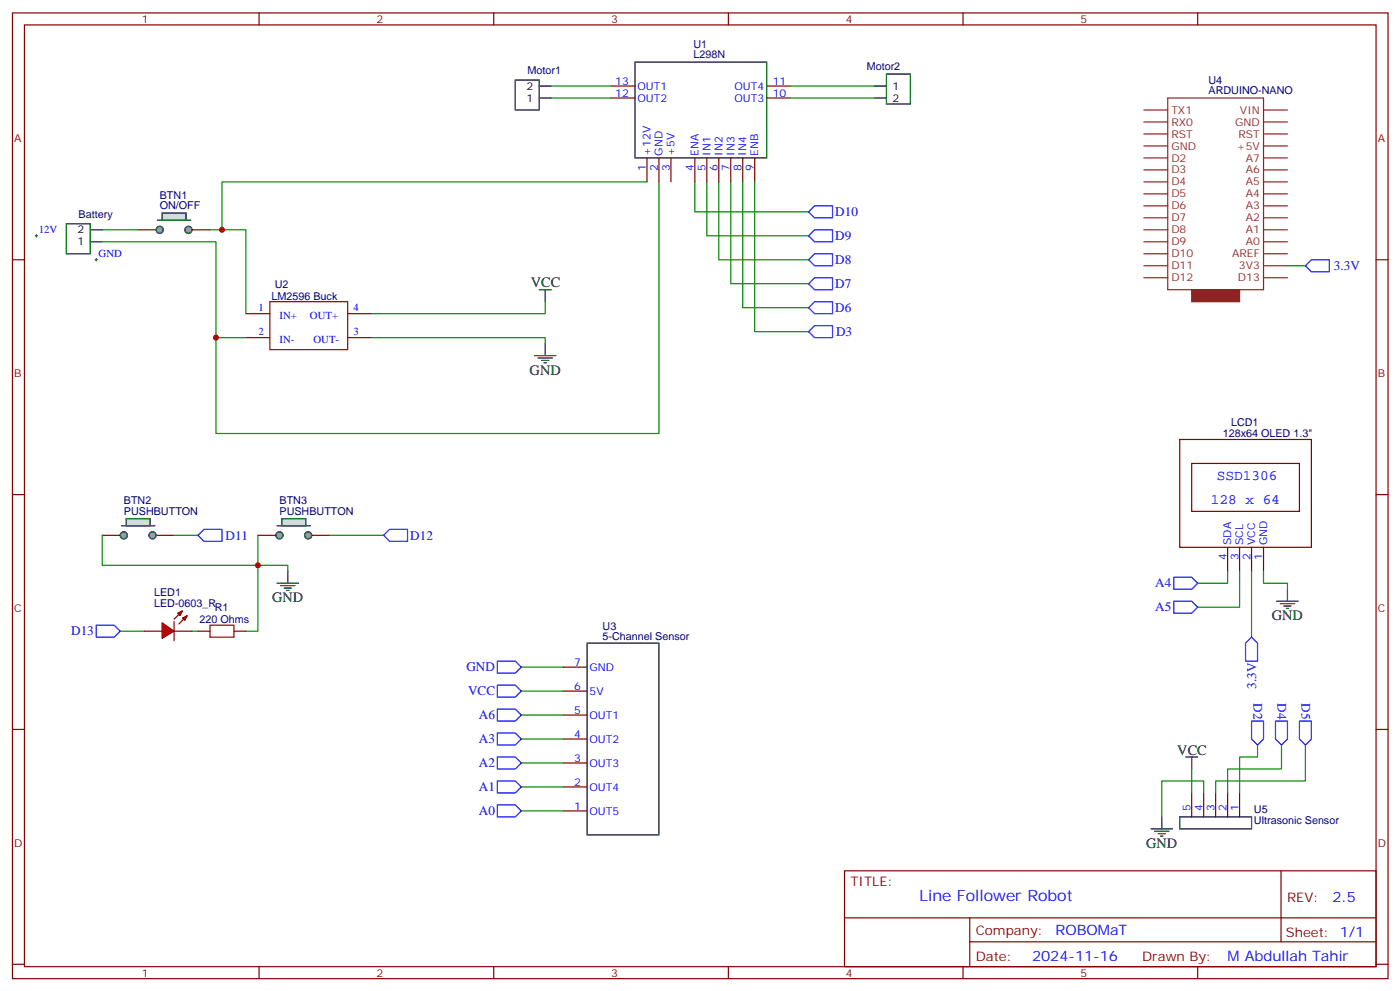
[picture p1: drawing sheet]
<svg xmlns="http://www.w3.org/2000/svg" width="413mm" height="292mm" viewBox="0 0 413 292" stroke-linecap="round" stroke-linejoin="round" font-family="sans-serif">
<g fill="none" stroke="#870000" stroke-width=".35">
<path d="M3.7 3.8h405.3v284.3h-405.3zM7.2 7.3h398.3v277.3h-398.3zM76.3 3.8v3.5M145.5 3.8v3.5M214.6 3.8v3.5M283.8 3.8v3.5M352.9 3.8v3.5M180.1 25.3h7M180.1 28.9h7M225.9 25.3h7.1M225.9 28.9h7.1M190.6 46.5v7.1"/>
<path d="M194.2 46.5v7.1M197.7 46.5v7.1M204.8 46.5v7.1M208.3 46.5v7.1M211.8 46.5v7.1M215.3 46.5v7.1M218.9 46.5v7.1M222.4 46.5v7.1M3.7 76.5h3.5M40.7 67.7h7.1M54.8 67.7h7.1M405.5 76.5h3.5"/>
<path d="M3.7 145.6h3.5M405.5 145.6h3.5M3.7 214.8h3.5M405.5 214.8h3.5M248.8 256.4h156.7v28.2h-156.7zM377.5 256.4v20.9M248.9 270.2h156.5M285.8 277.3h119.6M285.8 270.2v14.2M3.7 283.9h3.5M76.3 284.6v3.5M145.5 284.6v3.5"/>
<path d="M214.6 284.6v3.5M283.8 284.6v3.5M352.9 284.6v3.5M405.5 283.9h3.5"/>
</g>
<path d="M187.1 18.3h38.8v28.2h-38.8z" fill="none" stroke="#000" stroke-width=".35"/>
<g fill="#999" stroke="#000" stroke-width=".35">
<circle cx="47.1" cy="67.7" r="1.06"/>
<circle cx="55.5" cy="67.7" r="1.06"/>
</g>
<path d="M46.4 64.8h9.8" fill="none" stroke="#000" stroke-width=".35"/>
<path d="M47.8 62.7h7v2.1h-7z" fill="#ccc" stroke="#000" stroke-width=".35"/>
<path d="M30.1 157.6h7.1M44.2 157.6h7.1" fill="none" stroke="#870000" stroke-width=".35"/>
<g fill="#999" stroke="#000" stroke-width=".35">
<circle cx="36.5" cy="157.6" r="1.06"/>
<circle cx="44.9" cy="157.6" r="1.06"/>
</g>
<path d="M35.8 154.8h9.8" fill="none" stroke="#000" stroke-width=".35"/>
<path d="M37.2 152.7h7v2.1h-7z" fill="#ccc" stroke="#000" stroke-width=".35"/>
<path d="M76 157.6h7M90.1 157.6h7.1" fill="none" stroke="#870000" stroke-width=".35"/>
<g fill="#999" stroke="#000" stroke-width=".35">
<circle cx="82.3" cy="157.6" r="1.06"/>
<circle cx="90.8" cy="157.6" r="1.06"/>
</g>
<path d="M81.6 154.8h9.9" fill="none" stroke="#000" stroke-width=".35"/>
<path d="M83 152.7h7.1v2.1h-7.1z" fill="#ccc" stroke="#000" stroke-width=".35"/>
<g fill="none" stroke="#870000" stroke-width=".35">
<path d="M347.6 129.4h38.8v31.7h-38.8zM351.2 136.5h31.7v14.1h-31.7zM361.7 161.1v7.1M365.3 161.1v7.1M368.8 161.1v7.1M372.3 161.1v7.1M58.3 185.8h3.6M68.9 185.8h3.6M351.2 233.5v7M354.7 233.5v7M358.2 233.5v7M361.7 233.5v7"/>
<path d="M365.3 233.5v7"/>
</g>
<g fill="none" stroke="#fff" stroke-width=".35">
<circle cx="351.2" cy="132.9" r="1.76"/>
<circle cx="382.9" cy="132.9" r="1.76"/>
<circle cx="351.2" cy="157.6" r="1.76"/>
<circle cx="382.9" cy="157.6" r="1.76"/>
</g>
<g fill="none" stroke="#000" stroke-width=".35">
<path d="M151.8 23.6h7.1v8.8h-7.1zM158.9 28.9h3.5M158.9 25.3h3.5M257.7 28.9h3.5M257.7 25.3h3.5M261.2 21.8h7.1v8.8h-7.1zM19.5 65.9h7.1v8.8h-7.1zM26.6 71.2h3.5M26.6 67.7h3.5M81.6 171.7h6.4M82.7 172.4h4.2M83.7 173.1h2.2"/>
<path d="M84.5 173.8h.7M84.8 168.2v3.5M347.6 240.5h21.2v3.6h-21.2z"/>
</g>
<path d="M162.4 25.3h17.7M162.4 28.9h17.7M233 25.3h24.7M233 28.9h24.7M30.1 67.7h10.6M30.1 157.6v8.8h45.9v-8.8M51.3 157.6h7M97.2 157.6h15.8M84.8 168.2v-1.8h-8.8v19.4h-3.5" fill="none" stroke="#008700" stroke-width=".35"/>
<g fill="none" stroke="#8c2424" stroke-width=".35">
<path d="M337 39.4h7.1M337 35.9h7.1M337 32.4h7.1M344.1 28.9h28.2v56.4h-28.2zM372.3 39.4h7.1M372.3 35.9h7.1M372.3 32.4h7.1M337 57.1h7.1M337 53.6h7.1M337 50h7.1M337 46.5h7.1M337 43h7.1"/>
<path d="M372.3 57.1h7.1M372.3 53.6h7.1M372.3 50h7.1M372.3 46.5h7.1M372.3 43h7.1M337 78.2h7.1M337 74.7h7.1M337 71.2h7.1M337 67.7h7.1M337 64.1h7.1M337 60.6h7.1M372.3 78.2h7.1"/>
<path d="M372.3 74.7h7.1M372.3 71.2h7.1M372.3 67.7h7.1M372.3 64.1h7.1M372.3 60.6h7.1M337 81.8h7.1M372.3 81.8h7.1"/>
</g>
<path d="M351.2 85.3h14.1v3.5h-14.1z" fill="#8c2424" stroke="#8c2424" stroke-width=".35"/>
<path d="M58.3 157.6l1.8-1.7h5.3v3.5h-5.3zM113 157.6l1.8-1.7h5.3v3.5h-5.3z" fill="none" stroke="#00f" stroke-width=".35"/>
<path d="M61.9 184.1h7v3.5h-7z" fill="none" stroke="#a10000" stroke-width=".35"/>
<g fill="#f00" stroke="#870000" stroke-width=".35">
<path d="M47.8 183.4l3.5 2.4-3.5 2.2z"/>
<path d="M51.3 183v5.7z"/>
</g>
<g fill="#870000" stroke="#870000" stroke-width=".35">
<path d="M51.3 182.3l1.4-1.4z"/>
<path d="M52.7 183.7l1.4-1.4z"/>
</g>
<g fill="#f00" stroke="#870000" stroke-width=".35">
<path d="M52.4 180.6l1.4-.8-.7 1.5z"/>
<path d="M53.8 182l1.4-.7-.7 1.4z"/>
</g>
<g fill="none" stroke="#870000" stroke-width=".35">
<path d="M72.5 92.4h7M72.5 99.4h7M102.4 92.4h7.1M102.4 99.4h7.1M42.5 185.8h5.3M51.3 185.8h5.3M165.9 196.4h7.1M165.9 217.6h7.1M165.9 210.5h7.1M165.9 203.5h7.1M165.9 238.8h7.1M165.9 231.7h7.1"/>
<path d="M165.9 224.6h7.1"/>
</g>
<g fill="none" stroke="#008700" stroke-width=".35">
<path d="M190.6 53.6h-125.2v14.1M194.2 53.6v74h-130.6v-28.2M204.8 53.6v8.8h33.5M208.3 53.6v15.8h30M211.8 53.6v22.9h26.5M215.3 53.6v29.9h23M218.9 53.6v37h19.4M222.4 53.6v44h15.9M30.1 71.2h33.5v28.2h8.9M61.9 67.7h10.6v24.7M379.4 78.2h5.3M109.5 99.4h51.2v1.8"/>
<path d="M160.7 88.8v3.6h-51.2M361.7 168.2v3.5h-8.8M365.3 168.2v10.6h-12.4M368.8 168.2v19.4M372.3 168.2v3.5h7.1v1.8M35.4 185.8h7.1M56.6 185.8h1.7M153.6 196.4h12.3M153.6 203.5h12.3M153.6 210.5h12.3M153.6 217.6h12.3M370.6 219.4v3.5h-5.3v10.6"/>
<path d="M377.6 219.4v7h-15.9v7.1M384.7 219.4v10.5h-26.5v3.6M153.6 224.6h12.3M153.6 231.7h12.3M153.6 238.8h12.3M351.2 226.4v7.1M354.7 233.5v-3.6h-12.4v10.6"/>
</g>
<g fill="none" stroke="#00f" stroke-width=".35">
<path d="M238.3 76.5l1.7-1.8h5.3v3.5h-5.3zM238.3 69.4l1.7-1.7h5.3v3.5h-5.3zM238.3 62.4l1.7-1.8h5.3v3.5h-5.3zM384.7 78.2l1.7-1.7h5.3v3.5h-5.3zM238.3 97.6l1.7-1.7h5.3v3.5h-5.3zM238.3 90.6l1.7-1.8h5.3v3.6h-5.3zM238.3 83.5l1.7-1.7h5.3v3.5h-5.3zM345.9 170h5.3l1.7 1.7-1.7 1.8h-5.3zM345.9 177h5.3l1.7 1.8-1.7 1.8h-5.3zM28.4 184.1h5.3l1.7 1.7-1.7 1.8h-5.3zM146.5 194.7h5.3l1.8 1.7-1.8 1.8h-5.3zM368.8 187.6l1.8 1.8v5.3h-3.6v-5.3z"/>
<path d="M146.5 215.8h5.3l1.8 1.8-1.8 1.8h-5.3zM146.5 208.8h5.3l1.8 1.7-1.8 1.8h-5.3zM146.5 201.7h5.3l1.8 1.8-1.8 1.7h-5.3zM368.8 212.3h3.5v5.3l-1.7 1.8-1.8-1.8zM375.8 212.3h3.6v5.3l-1.8 1.8-1.8-1.8zM382.9 212.3h3.5v5.3l-1.7 1.8-1.8-1.8zM146.5 237h5.3l1.8 1.8-1.8 1.7h-5.3zM146.5 229.9h5.3l1.8 1.8-1.8 1.8h-5.3zM146.5 222.9h5.3l1.8 1.7-1.8 1.8h-5.3z"/>
</g>
<g fill="none" stroke="#000" stroke-width=".35">
<path d="M158.9 85.3h3.5M160.7 85.3v3.5M157.5 104.7h6.3M158.5 105.4h4.3M159.6 106.1h2.1M160.3 106.8h.7M160.7 101.2v3.5M376.2 177h6.4M377.3 177.7h4.2M378.3 178.4h2.1M379 179.1h.7M379.4 173.5v3.5"/>
<path d="M173 189.4h21.2v56.4h-21.2zM349.4 222.9h3.5M351.2 222.9v3.5M339.2 244.1h6.3M340.2 244.8h4.3M341.3 245.5h2.1M342 246.2h.7M342.3 240.5v3.6"/>
</g>
<path d="M10.4 69.4h.7M10.7 69.1v.7M28 76.5h.7M28.4 76.1v.7" fill="none" stroke="#000" stroke-width=".29"/>
<path d="M79.5 88.8h22.9v14.1h-22.9z" fill="none" stroke="#a10000" stroke-width=".35"/>
<g fill="#c00">
<circle cx="76" cy="166.4" r=".88"/>
<circle cx="65.4" cy="67.7" r=".88"/>
<circle cx="63.6" cy="99.4" r=".88"/>
</g>
<text font-size="4.6" fill="#00f" x="270.9" y="265.4">Line Follower Robot</text>
<g font-size="4.2">
<text x="156.4" y="84.6">VCC</text>
<text x="156.1" y="110.3">GND</text>
<text x="80.2" y="177.4">GND</text>
<text x="374.8" y="182.7">GND</text>
<text x="346.9" y="222.2">VCC</text>
<text x="337.7" y="249.7">GND</text>
</g>
<g font-size="4.2" fill="#00f">
<text x="358.6" y="141.4">SSD1306</text>
<text x="356.8" y="148.5">128 x 64</text>
<text x="392.6" y="265.7">2.5</text>
<text x="311" y="275.2">ROBOMaT</text>
<text x="304.1" y="283">2024-11-16</text>
<text x="361.7" y="282.9">M Abdullah Tahir</text>
</g>
<g font-size="3.9" fill="#00f">
<text x="246.1" y="63.7">D10</text>
<text x="246.1" y="70.7">D9</text>
<text x="246.1" y="77.8">D8</text>
<text x="393.1" y="79.5">3.3V</text>
<text x="246.1" y="84.8">D7</text>
<text x="246.1" y="91.9">D6</text>
<text x="246.4" y="99">D3</text>
<text x="66.5" y="158.9">D11</text>
<text x="120.9" y="158.9">D12</text>
<text x="340.4" y="172.9">A4</text>
<text x="340.4" y="180">A5</text>
<text x="21" y="187">D13</text>
<text x="137.5" y="197.7">GND</text>
<text x="370.1" y="202.8" transform="rotate(-90 370.1 202.8)">3.3V</text>
<text x="137.9" y="204.8">VCC</text>
<text x="369.4" y="207" transform="rotate(90 369.4 207)">D2</text>
<text x="376.4" y="207" transform="rotate(90 376.4 207)">D4</text>
<text x="383.5" y="207" transform="rotate(90 383.5 207)">D5</text>
<text x="141.1" y="211.8">A6</text>
<text x="141.1" y="218.9">A3</text>
<text x="141.1" y="225.9">A2</text>
<text x="141.1" y="233">A1</text>
<text x="141.1" y="240">A0</text>
</g>
<g font-size="3.9" fill="#800">
<text x="250.6" y="261">TITLE:</text>
<text x="379.2" y="265.7">REV:</text>
<text x="287.5" y="275.2">Company:</text>
<text x="378.9" y="275.8">Sheet: 1/1</text>
<text x="287.5" y="282.9">Date:</text>
<text x="336.6" y="282.9">Drawn By:</text>
</g>
<g font-size="3.2" fill="#800">
<text x="41.8" y="6.8">1</text>
<text x="110.9" y="6.8">2</text>
<text x="180.1" y="6.8">3</text>
<text x="249.2" y="6.8">4</text>
<text x="318.3" y="6.8">5</text>
<text x="4.2" y="41.9">A</text>
<text x="406" y="41.9">A</text>
<text x="4.2" y="111.1">B</text>
<text x="406" y="111.1">B</text>
<text x="4.2" y="180.2">C</text>
<text x="406" y="180.2">C</text>
<text x="4.2" y="249.3">D</text>
<text x="406" y="249.3">D</text>
<text x="41.8" y="287.6">1</text>
<text x="110.9" y="287.6">2</text>
<text x="180.1" y="287.6">3</text>
<text x="249.2" y="287.6">4</text>
<text x="318.3" y="287.6">5</text>
</g>
<g font-size="3.2" fill="#000080">
<text x="204.3" y="17.2">L298N</text>
<text x="204.3" y="14.2">U1</text>
<text x="155.5" y="21.9">Motor1</text>
<text x="255.4" y="20.7">Motor2</text>
<text x="356.1" y="27.8">ARDUINO-NANO</text>
<text x="356.1" y="24.6">U4</text>
<text x="47.1" y="58.5">BTN1</text>
<text x="23.2" y="64.2">Battery</text>
<text x="47.1" y="61.7">ON/OFF</text>
<text x="80" y="88.2">LM2596 Buck</text>
<text x="80.9" y="84.7">U2</text>
<text x="362.7" y="125.4">LCD1</text>
<text x="360.3" y="128.7">128x64 OLED 1.3&quot;</text>
<text x="36.5" y="148.4">BTN2</text>
<text x="82.4" y="148.4">BTN3</text>
<text x="36.5" y="151.6">PUSHBUTTON</text>
<text x="82.4" y="151.6">PUSHBUTTON</text>
<text x="45.4" y="178.8">LED-0603_R</text>
<text x="45.4" y="175.6">LED1</text>
<text x="63.3" y="179.8">R1</text>
<text x="58.8" y="183.4">220 Ohms</text>
<text x="177.6" y="185.4">U3</text>
<text x="177.6" y="188.3">5-Channel Sensor</text>
<text x="369.5" y="239.5">U5</text>
<text x="369.5" y="242.6">Ultrasonic Sensor</text>
</g>
<g font-size="3.2">
<text x="155.1" y="29.9">1</text>
<text x="155.1" y="26.4">2</text>
<text x="263" y="26.4">1</text>
<text x="263" y="29.9">2</text>
<text x="22.8" y="68.7">2</text>
<text x="22.8" y="72.2">1</text>
</g>
<g font-size="3.2" fill="#00f">
<text x="181.3" y="25">13</text>
<text x="181.3" y="28.5">12</text>
<text x="187.8" y="26.4">OUT1</text>
<text x="187.8" y="29.9">OUT2</text>
<text x="216.4" y="29.9">OUT3</text>
<text x="216.4" y="26.4">OUT4</text>
<text x="227.7" y="28.5">10</text>
<text x="227.7" y="25">11</text>
<text x="191.7" y="45.8" transform="rotate(-90 191.7 45.8)">+12V</text>
<text x="195.2" y="45.8" transform="rotate(-90 195.2 45.8)">GND</text>
<text x="198.8" y="45.8" transform="rotate(-90 198.8 45.8)">+5V</text>
<text x="205.8" y="45.8" transform="rotate(-90 205.8 45.8)">ENA</text>
<text x="209.3" y="45.8" transform="rotate(-90 209.3 45.8)">IN1</text>
<text x="212.9" y="45.8" transform="rotate(-90 212.9 45.8)">IN2</text>
<text x="216.4" y="45.8" transform="rotate(-90 216.4 45.8)">IN3</text>
<text x="219.9" y="45.8" transform="rotate(-90 219.9 45.8)">IN4</text>
<text x="223.4" y="45.8" transform="rotate(-90 223.4 45.8)">ENB</text>
<text x="190.3" y="50.3" transform="rotate(-90 190.3 50.3)">1</text>
<text x="193.8" y="50.3" transform="rotate(-90 193.8 50.3)">2</text>
<text x="197.3" y="50.3" transform="rotate(-90 197.3 50.3)">3</text>
<text x="204.4" y="50.3" transform="rotate(-90 204.4 50.3)">4</text>
<text x="207.9" y="50.3" transform="rotate(-90 207.9 50.3)">5</text>
<text x="211.5" y="50.3" transform="rotate(-90 211.5 50.3)">6</text>
<text x="215" y="50.3" transform="rotate(-90 215 50.3)">7</text>
<text x="218.5" y="50.3" transform="rotate(-90 218.5 50.3)">8</text>
<text x="222" y="50.3" transform="rotate(-90 222 50.3)">9</text>
<text x="11.4" y="68.5">12V</text>
<text x="29.1" y="75.6">GND</text>
<text x="76.2" y="91.7">1</text>
<text x="82.3" y="93.9">IN+</text>
<text x="91.3" y="93.9">OUT+</text>
<text x="104.2" y="91.7">4</text>
<text x="76.2" y="98.7">2</text>
<text x="82.3" y="101">IN-</text>
<text x="92.4" y="101">OUT-</text>
<text x="104.2" y="98.7">3</text>
<text x="362.8" y="160.4" transform="rotate(-90 362.8 160.4)">SDA</text>
<text x="366.3" y="160.4" transform="rotate(-90 366.3 160.4)">SCL</text>
<text x="369.9" y="160.4" transform="rotate(-90 369.9 160.4)">VCC</text>
<text x="373.4" y="160.4" transform="rotate(-90 373.4 160.4)">GND</text>
<text x="361.4" y="164.9" transform="rotate(-90 361.4 164.9)">4</text>
<text x="364.9" y="164.9" transform="rotate(-90 364.9 164.9)">3</text>
<text x="368.4" y="164.9" transform="rotate(-90 368.4 164.9)">2</text>
<text x="372" y="164.9" transform="rotate(-90 372 164.9)">1</text>
<text x="169.2" y="196.1">7</text>
<text x="173.7" y="197.5">GND</text>
<text x="169.2" y="203.1">6</text>
<text x="173.7" y="204.5">5V</text>
<text x="169.2" y="210.2">5</text>
<text x="173.7" y="211.6">OUT1</text>
<text x="169.2" y="217.2">4</text>
<text x="173.7" y="218.7">OUT2</text>
<text x="169.2" y="224.3">3</text>
<text x="173.7" y="225.7">OUT3</text>
<text x="169.2" y="231.4">2</text>
<text x="173.7" y="232.8">OUT4</text>
<text x="169.2" y="238.4">1</text>
<text x="173.7" y="239.8">OUT5</text>
<text x="350.8" y="238.8" transform="rotate(-90 350.8 238.8)">5</text>
<text x="354.3" y="238.8" transform="rotate(-90 354.3 238.8)">4</text>
<text x="357.9" y="238.8" transform="rotate(-90 357.9 238.8)">3</text>
<text x="361.4" y="238.8" transform="rotate(-90 361.4 238.8)">2</text>
<text x="364.9" y="238.8" transform="rotate(-90 364.9 238.8)">1</text>
</g>
<g font-size="3.2" fill="#8d2323">
<text x="345.2" y="33.4">TX1</text>
<text x="365.4" y="33.4">VIN</text>
<text x="345.2" y="40.5">RST</text>
<text x="345.2" y="37">RX0</text>
<text x="364" y="37">GND</text>
<text x="364.9" y="40.5">RST</text>
<text x="345.2" y="47.6">D2</text>
<text x="345.2" y="44">GND</text>
<text x="364.5" y="44">+5V</text>
<text x="367.1" y="47.6">A7</text>
<text x="345.2" y="51.1">D3</text>
<text x="367.1" y="51.1">A6</text>
<text x="345.2" y="58.1">D5</text>
<text x="345.2" y="54.6">D4</text>
<text x="367.1" y="54.6">A5</text>
<text x="367.1" y="58.1">A4</text>
<text x="345.2" y="65.2">D7</text>
<text x="345.2" y="61.7">D6</text>
<text x="367.1" y="61.7">A3</text>
<text x="367.1" y="65.2">A2</text>
<text x="345.2" y="68.7">D8</text>
<text x="367.1" y="68.7">A1</text>
<text x="345.2" y="75.8">D10</text>
<text x="345.2" y="72.2">D9</text>
<text x="363.1" y="75.8">AREF</text>
<text x="367.1" y="72.2">A0</text>
<text x="345.2" y="82.8">D12</text>
<text x="345.2" y="79.3">D11</text>
<text x="364.8" y="82.8">D13</text>
<text x="365.1" y="79.3">3V3</text>
</g>
</svg>
